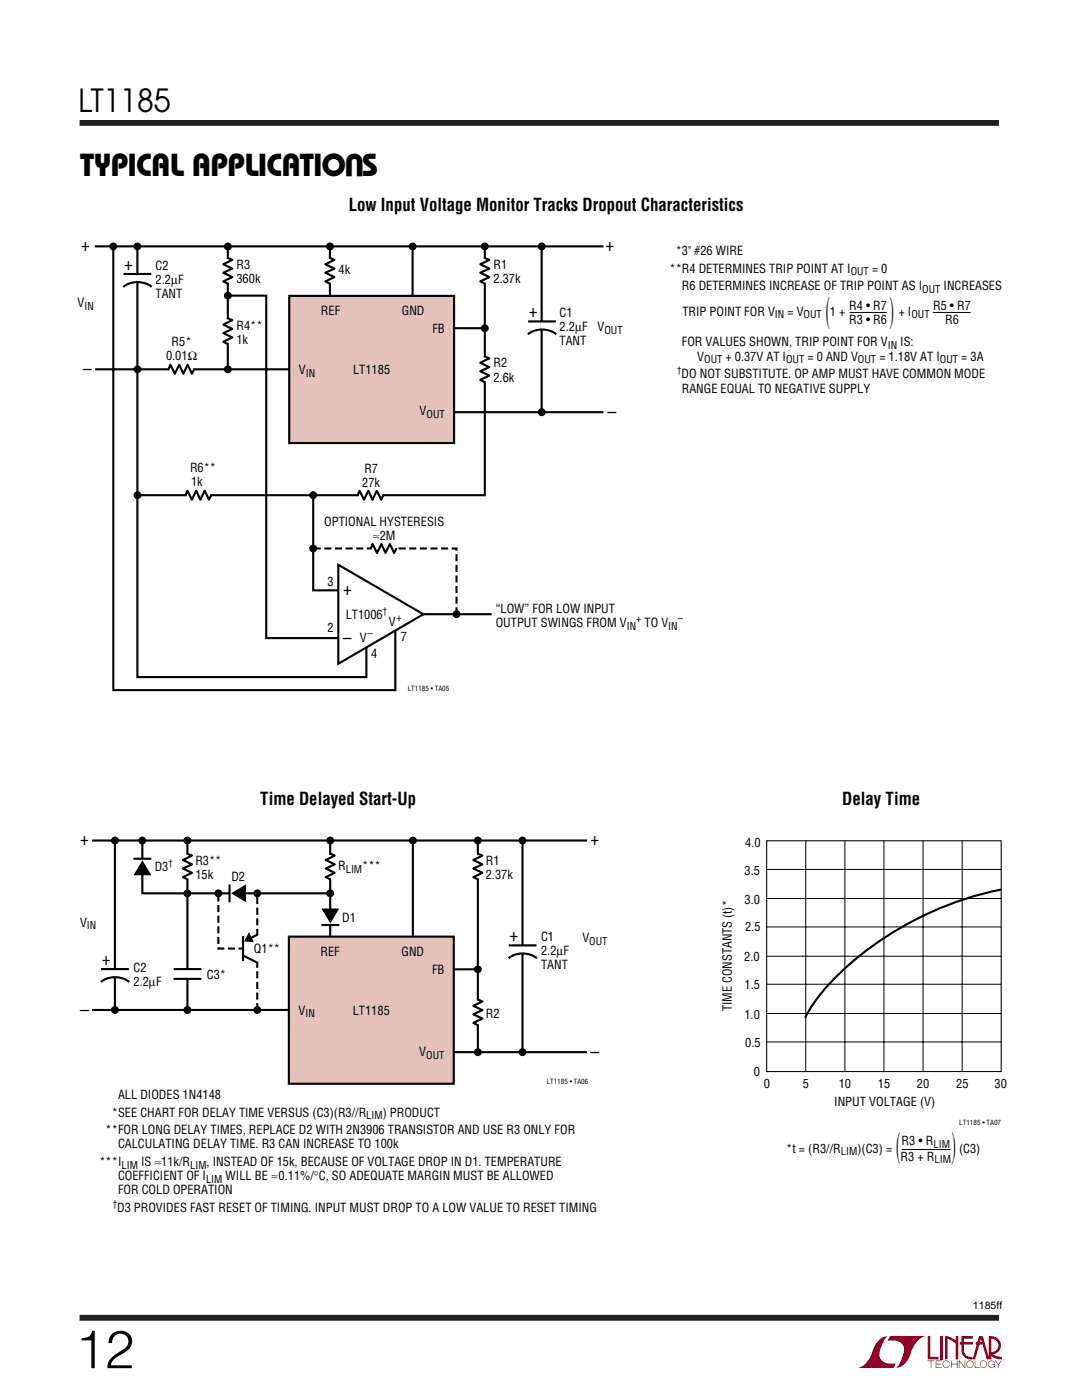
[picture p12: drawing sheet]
<svg xmlns="http://www.w3.org/2000/svg" width="216mm" height="279mm" viewBox="0 0 216 279" stroke-linecap="round" stroke-linejoin="round" font-family="sans-serif">
<path d="M15.9 24.5h183.4M15.9 263h183.4" fill="none" stroke="#231f20" stroke-width="1.2" stroke-linecap="butt"/>
<g fill="#900027">
<path d="M185.1 266.7h.5v4.1h1.7v.5h-2.2z"/>
<path d="M175.6 267.3l.5-.4 1-.2a5.2 5.2 0 0 0-1.6 4.2 2.65 2.65 0 0 0 3.3 1.2l-.5 .9h-7.2a5 5 0 0 0 3.2-3.9l.4-.8z"/>
<path d="M177.6 266.7h7.1a5 5 0 0 0-3.1 3.8 3.3 3.3 0 0 1-2.8 2.5 5.2 5.2 0 0 0 1.5-4.2 2.65 2.65 0 0 0-3.2-1.3z"/>
<path d="M187.7 266.7h.5v4.6h-.5z"/>
<path d="M188.6 266.7l1.1 .2 1 .6v-.8h.5v4.6h-.5v-3.1l-1.6-1v4.1h-.5z"/>
<path d="M185.1 271.5h1.3v.1h-.6v1.4h-.1v-1.4h-.6z"/>
<path d="M186.7 271.5h1.1v.1h-1v.6h1v.1h-1v.6h1.1v.1h-1.2z"/>
<path d="M189.8 271.5h.1v.7h1v-.7h.2v1.5h-.2v-.7h-1v.7h-.1z"/>
<path d="M191.3 271.5h.2l1 1.3v-1.3h.1v1.5h-.1l-1.1-1.3v1.3h-.1z"/>
<path d="M194.5 271.5h.1v1.4h1v.1h-1.1z"/>
<path d="M198.5 271.5h.2l.5 .8 .5-.8h.2l-.6 .9v.6h-.2v-.6z"/>
<path d="M191.8 266.7h2.3v.5h-1.7v.6h1.7v.5h-1.7v1.2a1.35 1.35 0 0 0 1.7 1.3v.5l1.3-4.6h.7l1.2 4.2v-4.2a1.88 1.88 0 0 1 2.4 1.3 1.88 1.88 0 0 1-1.5 2.3l.8 .4 .9 .1v.5h-.4a3.4 3.4 0 0 1-1.9-.8v-.6a1.37 1.37 0 0 0 1.6-1.3 1.37 1.37 0 0 0-1.4-1.4v4.1h-.9l-.8-3h-1.4v-.5h1.2l-.2-.6-1.1 4.1a2.1 2.1 0 0 1-2.7-1.3l-.1-1.7h-.3v-.5h.3z"/>
<path d="M193 271.7a.74 .74 0 0 1 1.2 .1 .74 .74 0 0 1-.4 1.1 .74 .74 0 0 1-1-.6h.2a.6 .6 0 0 0 .8 .5 .6 .6 0 0 0 .2-1 .6 .6 0 0 0-1 .2v.3h-.2z"/>
<path d="M195.7 271.7a.74 .74 0 0 1 1.2 .1 .74 .74 0 0 1-.4 1.1 .74 .74 0 0 1-1-.6h.1a.6 .6 0 0 0 .9 .5 .6 .6 0 0 0 .2-1 .6 .6 0 0 0-1 .2l-.1 .3h-.1z"/>
<path d="M197.3 271.7a.73 .73 0 0 1 1.3 .3h-.2a.6 .6 0 0 0-.9-.2 .6 .6 0 0 0 .1 1 .6 .6 0 0 0 .9-.4h-.5v-.1h.6v.7h-.1v-.3a.74 .74 0 0 1-1.1 .1 .74 .74 0 0 1-.1-1.1z"/>
<path d="M188.3 271.7a.73 .73 0 0 1 1.2 .4h-.1a.6 .6 0 0 0-.9-.3 .6 .6 0 0 0-.1 .9 .6 .6 0 0 0 1-.2h.1a.74 .74 0 0 1-1.1 .4 .74 .74 0 0 1-.1-1.2z"/>
</g>
<path d="M65.9 167.8v23.5M82.4 167.8v23.5M89.6 193.4h5.4M18.4 201.6h47.1M89.6 210h27.6" fill="none" stroke="#000" stroke-width=".42"/>
<circle cx="65.9" cy="178.3" r=".79" fill="#000"/>
<path d="M57.6 186.9h32.9v29.4h-32.9z" fill="#e5c1bc" stroke="#000" stroke-width=".42"/>
<g fill="none" stroke="#fff" stroke-width=".71" stroke-linecap="butt">
<path d="M65.8 51.6v4.9M96.7 51.6v4.9M96.7 71.3v4.8M71.5 98.8h4.8M28.4 171.4v2.2M37.4 170.5v4.8M45.8 178.3h2.2M65.9 170.5v4.8M95.4 170.5v4.8M23 193.4v1.6M37.4 193.4v1.9M51.3 186.7v5.3"/>
<path d="M65.9 182.4v2.2M95.4 199.6v4.8M104.3 188.7v1.6"/>
</g>
<g fill="#000">
<path d="M28.4 171.7l1.8 3h-3.5zM46.1 178.3l3-1.8v3.5zM64.1 181.3h3.6l-1.8 3z"/>
<circle cx="65.8" cy="49.2" r=".79"/>
<circle cx="82.3" cy="49.2" r=".79"/>
<circle cx="96.7" cy="49.2" r=".79"/>
<circle cx="108.1" cy="49.2" r=".79"/>
<circle cx="96.7" cy="65.5" r=".79"/>
<circle cx="62.5" cy="98.8" r=".79"/>
<circle cx="108.1" cy="82.3" r=".79"/>
<circle cx="62.5" cy="109.5" r=".79"/>
<circle cx="91.1" cy="122.6" r=".79"/>
<circle cx="22.9" cy="167.7" r=".79"/>
<circle cx="28.4" cy="167.7" r=".79"/>
<circle cx="37.4" cy="178.3" r=".79"/>
<circle cx="37.4" cy="167.7" r=".79"/>
<circle cx="43.6" cy="178.3" r=".79"/>
<circle cx="51.3" cy="178.3" r=".79"/>
<circle cx="65.9" cy="167.7" r=".79"/>
<circle cx="82.4" cy="167.7" r=".79"/>
<circle cx="95.3" cy="167.7" r=".79"/>
<circle cx="104.3" cy="167.7" r=".79"/>
<circle cx="95.3" cy="193.5" r=".79"/>
<circle cx="22.9" cy="201.6" r=".79"/>
<circle cx="37.4" cy="201.6" r=".79"/>
<circle cx="51.3" cy="201.6" r=".79"/>
<circle cx="95.3" cy="210" r=".79"/>
<circle cx="104.3" cy="210" r=".79"/>
</g>
<g fill="none" stroke="#000" stroke-width=".42">
<path d="M18.9 49.2h101.5M22.6 49.3v88.4h56.3v-12.4M27.4 49.2v85.9h45.7v-6.4M45.5 59h7.6v68.3h15.9M65.7 51.4l1 .5-1.8 .8 1.8 .9-1.8 .8 1.8 .9-1.8 .9 1 .4M65.8 49.4v13.8M82.3 49.4v13.8M96.6 51.4l1 .5-1.8 .8 1.8 .9-1.8 .8 1.8 .9-1.8 .9 1 .4M96.7 49.2v49.6h-69.1M108.1 49.4v32.7M19 73.7h40M89.3 65.5h7.1"/>
<path d="M96.6 71.1l1 .4-1.8 .9 1.8 .9-1.8 .8 1.8 .9-1.8 .8 1 .5M62.5 98.8v19h5.5M76.5 98.8l-.4 .9-.9-1.8-.9 1.8-.8-1.8-.9 1.8-.8-1.8-.5 1.1M89.3 82.3h31.1M82.7 122.6h15.4M18.4 167.7h98.8M22.9 167.8v33.9M28.4 168v10.3h37.1M30.2 171.4h-3.6M37.3 170.3l1 .5-1.8 .8 1.8 .9-1.8 .8 1.8 .9-1.8 .9 1 .4M37.4 167.8v33.9M45.8 176.5v3.6"/>
<path d="M65.8 170.3l1 .5-1.8 .8 1.8 .9-1.8 .8 1.8 .9-1.8 .9 1 .4M95.2 170.3l1.1 .5-1.8 .8 1.8 .9-1.8 .8 1.8 .9-1.8 .9 .9 .4M95.3 167.8v42.2M104.3 167.8v42.2M199.8 177.5a64.3 64.3 0 0 0-36 20.8 24.4 24.4 0 0 0-3.1 4.8M20.1 196a4.7 4.7 0 0 1 5.7 0M20.2 193.4h5.5M34.7 193.4h5.5M34.7 195.4h5.5M48.5 186.8v5M48.5 190.7l2.9 1.5M51.4 186.5l-2.1 1.1"/>
<path d="M67.7 184.6h-3.6M95.2 199.4l1.1 .5-1.8 .8 1.8 .9-1.8 .8 1.8 .9-1.8 .9 .9 .4M101.5 191.2a4.7 4.7 0 0 1 5.6 0M101.5 188.7h5.6"/>
</g>
<path d="M62.6 109.5h28.5v13.1M49 189.3h-5.4v-11M51.3 201.6v-23.2" fill="none" stroke="#000" stroke-width=".42" stroke-dasharray="1.4 .7" stroke-linecap="butt"/>
<path d="M48.5 189.3h1.6" fill="none" stroke="#fff" stroke-width=".49"/>
<path d="M49.7 186.6l.5 1.2-1.1-.1z" fill="#000" stroke="#000" stroke-width=".49"/>
<path d="M153 167.8h46.8v46.1h-46.8z" fill="none" stroke="#000" stroke-width=".21"/>
<g fill="none" stroke="#000" stroke-width=".2">
<path d="M153 173.5h46.8M153 179.3h46.8M160.8 167.8v46M168.6 167.8v46M176.4 167.8v46M184.2 167.8v46M192 167.8v46M153 196.4h46.8M153 190.8h46.8M153 185h46.8M153 207.9h46.8M153 202.3h46.8"/>
<path d="M179.9 229.4h9.8"/>
</g>
<path d="M67.5 112.7l17 9.9-17 9.9z" fill="#fff" stroke="#000" stroke-width=".42"/>
<path d="M45.5 51.6v4.9M33.8 73.7h4.8M45.5 63.7v4.8M74.1 109.5h4.8" fill="none" stroke="#fff" stroke-width=".71" stroke-linecap="butt"/>
<path d="M45.3 51.4l1.1 .5-1.9 .8 1.9 .9-1.9 .8 1.9 .9-1.9 .9 1 .4M45.5 49.4v24.1M38.8 73.6l-.5 1-.9-1.8-.8 1.8-.8-1.8-.9 1.8-.9-1.8-.4 1M45.3 63.5l1.1 .4-1.9 .9 1.9 .9-1.9 .8 1.9 .8-1.9 .9 1 .5M79.1 109.4l-.4 1-.9-1.8-.9 1.8-.8-1.8-.9 1.8-.8-1.8-.5 1" fill="none" stroke="#000" stroke-width=".42"/>
<g fill="#000">
<circle cx="45.5" cy="49.2" r=".79"/>
<circle cx="45.5" cy="59" r=".79"/>
<circle cx="45.5" cy="73.7" r=".79"/>
</g>
<path d="M57.7 59h32.9v29.4h-32.9z" fill="#e5c1bc" stroke="#000" stroke-width=".42"/>
<g fill="#000">
<circle cx="22.6" cy="49.2" r=".79"/>
<circle cx="27.4" cy="49.2" r=".79"/>
<circle cx="27.4" cy="73.7" r=".79"/>
<circle cx="27.4" cy="98.8" r=".79"/>
</g>
<path d="M27.4 54.7v1.6M108.2 64.2v1.6M37.2 98.8h4.8" fill="none" stroke="#fff" stroke-width=".71" stroke-linecap="butt"/>
<path d="M24.6 57.3a4.7 4.7 0 0 1 5.7 0M24.6 54.7h5.6M105.3 66.7a4.7 4.7 0 0 1 5.7 0M105.4 64.1h5.5M42.2 98.8l-.5 .9-.9-1.8-.8 1.8-.8-1.8-.9 1.8-.9-1.8-.4 1.1" fill="none" stroke="#000" stroke-width=".42"/>
<path d="M169.5 62.4h7.5M186.1 62.4h7.6" fill="none" stroke="#000" stroke-width=".2"/>
<text font-size="10.6" x="15" y="273">12</text>
<g font-size="7.4">
<text x="164.8" y="64.2">(</text>
<text x="177.6" y="64.2">)</text>
</g>
<g font-size="7.3">
<text x="178.8" y="231">(</text>
<text x="189.9" y="231">)</text>
</g>
<g font-size="6.4">
<text x="16" y="35.1">TYPICAL APPLICATIO S</text>
<text x="72.6" y="30.7" transform="rotate(-180 72.6 30.7)">U</text>
</g>
<text font-size="6.3" x="15.6" y="22.3">LT1185</text>
<g font-size="3.5">
<text x="69.6" y="42">Low Input Voltage Monitor Tracks Dropout Characteristics</text>
<text x="16.2" y="50.1">+</text>
<text x="24.8" y="53.8">+</text>
<text x="120.8" y="50.1">+</text>
<text x="105.5" y="63.3">+</text>
<text x="16.6" y="74.8">–</text>
<text x="121.2" y="83.3">–</text>
<text x="68.5" y="118.7">+</text>
<text x="68.4" y="128.5">–</text>
<text x="51.9" y="160.6">Time Delayed Start-Up</text>
<text x="168.1" y="160.7">Delay Time</text>
<text x="16" y="168.7">+</text>
<text x="117.8" y="168.7">+</text>
<text x="101.7" y="187.8">+</text>
<text x="20.3" y="192.5">+</text>
<text x="16" y="202.7">–</text>
<text x="117.8" y="211.1">–</text>
</g>
<g font-size="2.5">
<text x="31" y="53.8">C2</text>
<text x="47.2" y="53.7">R3</text>
<text x="98.5" y="53.6">R1</text>
<text x="134.8" y="50.9">*3&quot; #26 WIRE</text>
<text x="31" y="56.6">2.2µF</text>
<text x="31" y="59.5">TANT</text>
<text x="47.2" y="56.5">360k</text>
<text x="67.6" y="54.7">4k</text>
<text x="98.5" y="56.4">2.37k</text>
<text x="133.6" y="54.4">**R4 DETERMINES TRIP POINT AT I</text>
<text x="136.1" y="57.9">R6 DETERMINES INCREASE OF TRIP POINT AS I</text>
<text x="174" y="54.4">= 0</text>
<text x="188.3" y="57.9">INCREASES</text>
<text x="15.5" y="61.3">V</text>
<text x="47.2" y="65.8">R4**</text>
<text x="64" y="62.9">REF</text>
<text x="80.2" y="62.9">GND</text>
<text x="111.7" y="63.3">C1</text>
<text x="136.2" y="63">TRIP POINT FOR V</text>
<text x="157.1" y="63">= V</text>
<text x="165.6" y="63">1 +</text>
<text x="169.4" y="61.9">R4 • R7</text>
<text x="169.4" y="64.7">R3 • R6</text>
<text x="179.3" y="63">+ I</text>
<text x="186.2" y="61.9">R5 • R7</text>
<text x="188.6" y="64.7">R6</text>
<text x="33.1" y="71.8">0.01Ω</text>
<text x="34.3" y="69">R5*</text>
<text x="47.2" y="68.6">1k</text>
<text x="86.3" y="66.5">FB</text>
<text x="111.7" y="66.1">2.2µF</text>
<text x="111.7" y="68.9">TANT</text>
<text x="119.2" y="66">V</text>
<text x="136.1" y="69.1">FOR VALUES SHOWN, TRIP POINT FOR V</text>
<text x="139.1" y="71.9">V</text>
<text x="144.8" y="71.9">+ 0.37V AT I</text>
<text x="161.1" y="71.9">= 0 AND V</text>
<text x="175.5" y="71.9">= 1.18V AT I</text>
<text x="179.6" y="69.1">IS:</text>
<text x="191.8" y="71.9">= 3A</text>
<text x="59.7" y="74.6">V</text>
<text x="70.5" y="74.6">LT1185</text>
<text x="98.5" y="73.3">R2</text>
<text x="98.5" y="76.2">2.6k</text>
<text x="136" y="75.5">DO NOT SUBSTITUTE. OP AMP MUST HAVE COMMON MODE</text>
<text x="83.7" y="82.9">V</text>
<text x="136" y="78.3">RANGE EQUAL TO NEGATIVE SUPPLY</text>
<text x="37.9" y="94.3">R6**</text>
<text x="72.7" y="94.3">R7</text>
<text x="38.1" y="97.1">1k</text>
<text x="72.3" y="97.2">27k</text>
<text x="64.7" y="105">OPTIONAL HYSTERESIS</text>
<text x="74.4" y="107.8">≈2M</text>
<text x="65.3" y="116.9">3</text>
<text x="69" y="123.5">LT1006</text>
<text x="77.6" y="125">V</text>
<text x="98.9" y="122.3">“LOW” FOR LOW INPUT</text>
<text x="98.9" y="125.1">OUTPUT SWINGS FROM V</text>
<text x="128.6" y="125.1">TO V</text>
<text x="65.3" y="126.2">2</text>
<text x="71.8" y="128.2">V</text>
<text x="74.1" y="131.3">4</text>
<text x="80" y="127.9">7</text>
<text x="30.9" y="173.9">D3</text>
<text x="39" y="172.7">R3**</text>
<text x="67.5" y="173.7">R</text>
<text x="72.3" y="173.7">***</text>
<text x="96.9" y="172.6">R1</text>
<text x="39" y="175.5">15k</text>
<text x="46.2" y="175.8">D2</text>
<text x="96.9" y="175.4">2.37k</text>
<text x="16" y="184.9">V</text>
<text x="68.3" y="183.9">D1</text>
<text x="50.7" y="190.3">Q1**</text>
<text x="64" y="190.8">REF</text>
<text x="80.1" y="190.8">GND</text>
<text x="108" y="187.8">C1</text>
<text x="108" y="190.6">2.2µF</text>
<text x="116.2" y="188">V</text>
<text x="26.6" y="194">C2</text>
<text x="26.6" y="196.8">2.2µF</text>
<text x="41.3" y="195.3">C3*</text>
<text x="86.2" y="194.3">FB</text>
<text x="108" y="193.4">TANT</text>
<text x="59.6" y="202.5">V</text>
<text x="70.4" y="202.5">LT1185</text>
<text x="96.9" y="203.1">R2</text>
<text x="146" y="201.8" transform="rotate(-90 146 201.8)">TIME CONSTANTS (t)*</text>
<text x="83.7" y="210.8">V</text>
<text x="23.5" y="219.3">ALL DIODES 1N4148</text>
<text x="21.1" y="226.4">**FOR LONG DELAY TIMES, REPLACE D2 WITH 2N3906 TRANSISTOR AND USE R3 ONLY FOR</text>
<text x="22.3" y="222.9">*SEE CHART FOR DELAY TIME VERSUS (C3)(R3//R</text>
<text x="76.4" y="222.9">) PRODUCT</text>
<text x="19.8" y="232.7">***I</text>
<text x="23.5" y="229.2">CALCULATING DELAY TIME. R3 CAN INCREASE TO 100k</text>
<text x="28.1" y="232.7">IS ≈11k/R</text>
<text x="41.2" y="232.7">, INSTEAD OF 15k, BECAUSE OF VOLTAGE DROP IN D1. TEMPERATURE</text>
<text x="23.5" y="238.4">FOR COLD OPERATION</text>
<text x="23.5" y="235.6">COEFFICIENT OF I</text>
<text x="45" y="235.6">WILL BE ≈0.11%/°C, SO ADEQUATE MARGIN MUST BE ALLOWED</text>
<text x="23.4" y="241.9">D3 PROVIDES FAST RESET OF TIMING. INPUT MUST DROP TO A LOW VALUE TO RESET TIMING</text>
</g>
<g font-size="2.4">
<text x="148.7" y="169">4.0</text>
<text x="148.6" y="174.7">3.5</text>
<text x="148.6" y="180.3">3.0</text>
<text x="148.7" y="185.8">2.5</text>
<text x="148.5" y="191.9">2.0</text>
<text x="148.6" y="197.4">1.5</text>
<text x="148.5" y="203.3">1.0</text>
<text x="148.7" y="209">0.5</text>
<text x="150.4" y="214.8">0</text>
<text x="152.4" y="217.1">0</text>
<text x="160.2" y="217">5</text>
<text x="166.5" y="220.7">INPUT VOLTAGE (V)</text>
<text x="167.4" y="217">10</text>
<text x="175.2" y="217.2">15</text>
<text x="183" y="217">20</text>
<text x="190.8" y="217.1">25</text>
<text x="198.5" y="217.1">30</text>
<text x="156.9" y="230.1">*t = (R3//R</text>
<text x="171.1" y="230.1">)(C3) =</text>
<text x="179.7" y="231.7">R3 + R</text>
<text x="179.9" y="228.5">R3 • R</text>
<text x="191.4" y="230.1">(C3)</text>
</g>
<g font-size="2.1">
<text x="169.7" y="54.9">OUT</text>
<text x="184" y="58.5">OUT</text>
<text x="16.8" y="61.8">IN</text>
<text x="154.6" y="63.5">IN</text>
<text x="160.3" y="63.5">OUT</text>
<text x="181.9" y="63.5">OUT</text>
<text x="120.6" y="66.6">OUT</text>
<text x="177.1" y="69.7">IN</text>
<text x="61" y="75.1">IN</text>
<text x="140.5" y="72.5">OUT</text>
<text x="156.9" y="72.5">OUT</text>
<text x="171.2" y="72.5">OUT</text>
<text x="187.5" y="72.5">OUT</text>
<text x="85.1" y="83.4">OUT</text>
<text x="79.1" y="123.9">+</text>
<text x="125.1" y="125.7">IN</text>
<text x="126.9" y="124.1">+</text>
<text x="133.4" y="125.7">IN</text>
<text x="135.2" y="124.1">–</text>
<text x="73.3" y="127.1">–</text>
<text x="69" y="174.2">LIM</text>
<text x="17.3" y="185.5">IN</text>
<text x="117.6" y="188.5">OUT</text>
<text x="61" y="203">IN</text>
<text x="85" y="211.3">OUT</text>
<text x="73.1" y="223.4">LIM</text>
<text x="24.2" y="233.3">LIM</text>
<text x="37.9" y="233.3">LIM</text>
<text x="167.8" y="230.6">LIM</text>
<text x="186.3" y="229">LIM</text>
<text x="186.5" y="232.2">LIM</text>
<text x="41.1" y="236.1">LIM</text>
<text x="194.1" y="261.2">1185ff</text>
</g>
<g font-size="1.8">
<text x="135.1" y="74.5">†</text>
<text x="76.4" y="122.5">†</text>
<text x="33.6" y="172.9">†</text>
<text x="22.5" y="240.8">†</text>
</g>
<g font-size="1.4">
<text x="81.4" y="137.8">LT1185 • TA05</text>
<text x="109.1" y="216.3">LT1185 • TA06</text>
<text x="191.4" y="224.5">LT1185 • TA07</text>
</g>
</svg>
